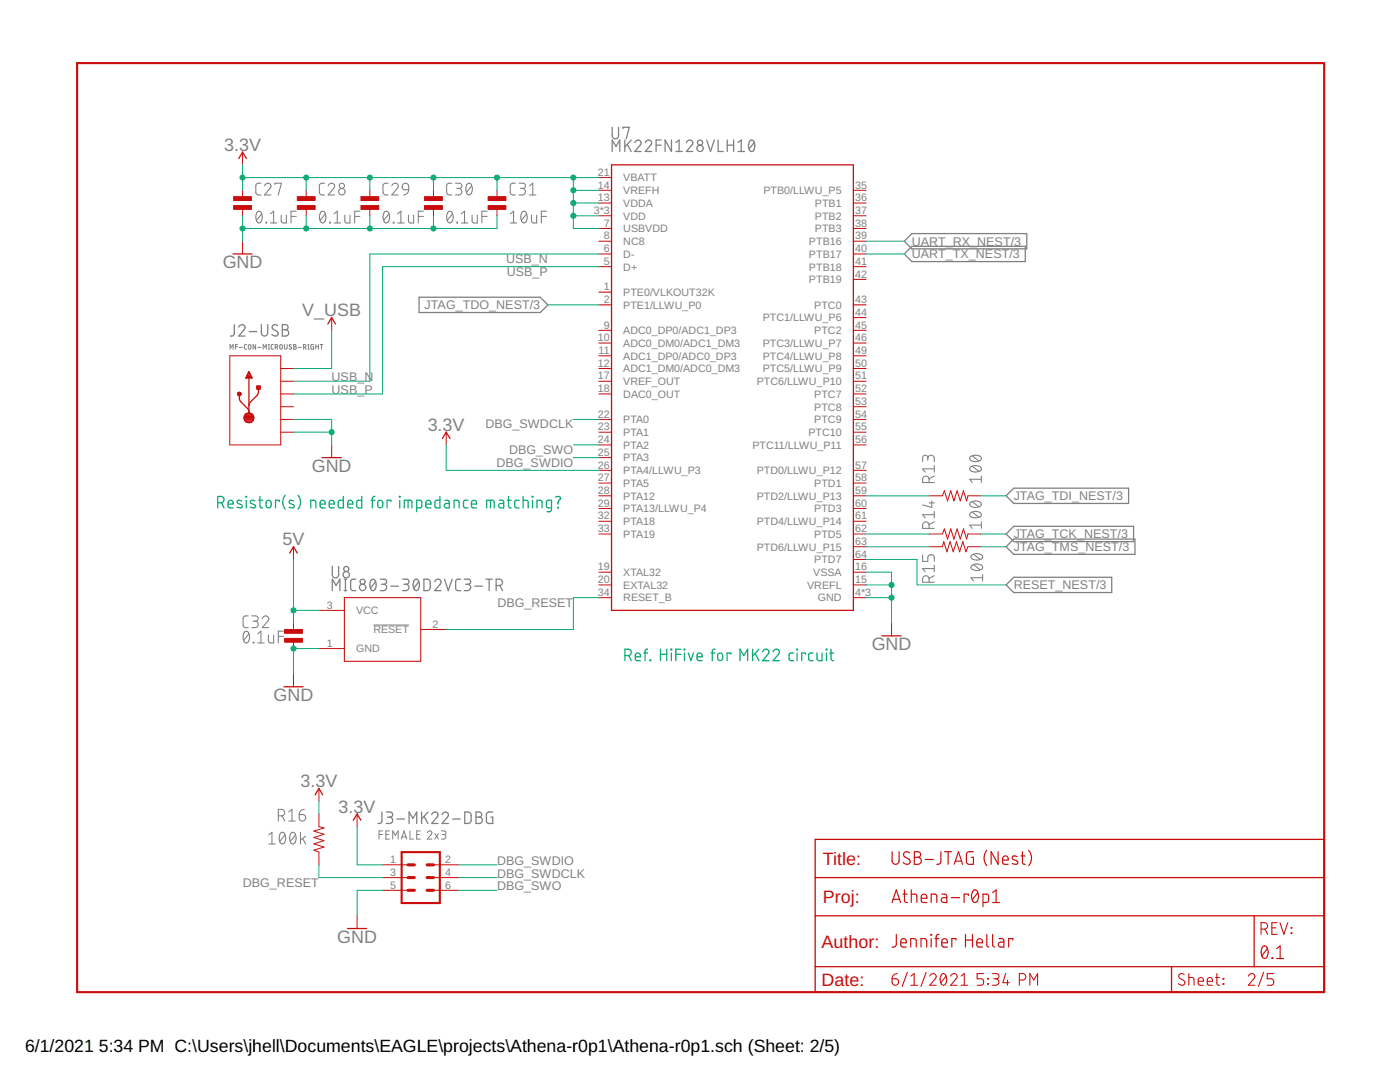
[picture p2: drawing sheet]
<svg xmlns="http://www.w3.org/2000/svg" width="279mm" height="216mm" viewBox="0 0 279 216" stroke-linecap="round" stroke-linejoin="round" font-family="sans-serif">
<g fill="none" stroke="#808080" stroke-width=".25">
<path d="M122.2 25.4v1.7a.63 .63 0 0 0 .6 .6 .63 .63 0 0 0 .6-.6v-1.7M122.2 30.2v-2.3l.7 1.3 .8-1.3v2.3M124.3 25.7v-.3h1.3l-.6 2.3M124.7 27.9v2.3M125.2 28.8l.8 1.4M126 27.9l-1.3 1.4M126.7 28.4a.63 .63 0 0 1 .9-.4 .63 .63 0 0 1 .2 1l-1.1 1.2h1.3M128.8 28.4a.63 .63 0 0 1 .9-.4 .63 .63 0 0 1 .2 1l-1.1 1.2h1.2M130.9 29h1.1M132 27.9h-1.1v2.3M134 27.9v2.3l-1.3-2.3v2.3M134.9 30.2h1.3"/>
<path d="M134.9 28.4l.6-.5v2.3M137 28.4a.63 .63 0 0 1 .9-.4 .63 .63 0 0 1 .2 1l-1.1 1.2h1.3M141 27.9l.8 2.3 .8-2.3M143.3 27.9v2.3h1M145.1 29h1.3M145.1 27.9v2.3M146.4 27.9v2.3M147.3 30.2h1.3M147.3 28.4l.6-.5v2.3M149.7 28.1a.52 .52 0 0 1 .6-.1 .52 .52 0 0 1 .3 .5 1.28 1.28 0 0 1-.6 1.7 1.35 1.35 0 0 1-.4-1.9zM150.5 28.4l-1 1.3M83.6 59.3h24.2l1.5 1.5-1.5 1.6h-24.2z"/>
<path d="M180.5 50.7l1.5-1.6h22.6v3.1h-22.6zM180.5 48.1l1.5-1.5h22.9v3.1h-22.9zM46.8 64.8l-.1 1.9-.2 .3-.5 .1M47.6 65.3a.63 .63 0 0 1 .9-.5 .63 .63 0 0 1 .2 1l-1.1 1.3h1.3M49.7 66.2h1.6M52.2 64.8v1.6a.63 .63 0 0 0 .6 .7 .63 .63 0 0 0 .6-.7v-1.6M55.4 65a.57 .57 0 0 0-.9-.1 .57 .57 0 0 0 .1 .8l.7 .4a.57 .57 0 0 1 0 .9 .57 .57 0 0 1-.8-.1l-.2-.2M56.3 64.8h.7a.51 .51 0 0 1 .5 .5 .51 .51 0 0 1-.5 .5 .63 .63 0 0 1 .6 .6 .63 .63 0 0 1-.6 .7h-.7zM56.3 65.8h.7M200.8 98.9l1.5-1.5h22.9v3.1h-22.9zM66.3 113v1.7a.63 .63 0 0 0 .7 .6 .63 .63 0 0 0 .6-.6v-1.7M66.3 117.9v-2.3l.8 1.2 .7-1.2v2.3"/>
<path d="M68.7 117.9h.5M68.7 115.6h.5M68.9 115.6v2.3M71 115.6l-.8 .1-.2 .4 .1 1.5 .2 .2 .7 .1M74.1 115.7l.2-.1a.94 .94 0 0 1 .8 1.4l-.1 .3a.55 .55 0 0 1-.6 .6 .55 .55 0 0 1-.5-.6l-.1-.9zM75 116.1l-1.1 1.2M75.9 115.6h.8a.51 .51 0 0 1 .5 .5 .51 .51 0 0 1-.5 .5h-.5M76.5 116.6a.63 .63 0 0 1 .7 .6 .63 .63 0 0 1-.7 .7h-.6M78 117h1.5M80.3 115.6h.8a.51 .51 0 0 1 .5 .5 .51 .51 0 0 1-.5 .5h-.5M81 116.6a.63 .63 0 0 1 .6 .6 .63 .63 0 0 1-.6 .7h-.7M82.7 115.7l.2-.1a.94 .94 0 0 1 .8 1.4l-.1 .3a.55 .55 0 0 1-.5 .6 .55 .55 0 0 1-.6-.6v-.9z"/>
<path d="M83.6 116.1l-1 1.2M84.6 115.6h.8l.4 .4 .1 1.2-.2 .4-.3 .2-.8 .1zM86.8 116.1a.63 .63 0 0 1 .8-.5 .63 .63 0 0 1 .2 1l-1 1.3h1.2M88.7 115.6l.8 2.3 .7-2.3M91.9 115.6h-.6l-.4 .5 .1 1.5 .3 .2 .6 .1M92.7 115.6h.7a.51 .51 0 0 1 .5 .5 .51 .51 0 0 1-.5 .5h-.5M93.3 116.6a.63 .63 0 0 1 .6 .6 .63 .63 0 0 1-.6 .7h-.6M94.8 117h1.5M97 115.6h1.3M97.6 115.6v2.3M99 116.8h.7a.63 .63 0 0 0 .6-.6 .63 .63 0 0 0-.6-.6h-.7v2.3M99.8 116.8l.5 1.1"/>
<path d="M200.8 106.6l1.5-1.6h23.9v3.1h-23.9zM200.8 109.1l1.5-1.5h24.2v3h-24.2zM200.8 116.7l1.5-1.5h19.6v3h-19.6zM76.2 162v2l-.2 .2-.5 .1M77.1 162h.8a.51 .51 0 0 1 .5 .5 .51 .51 0 0 1-.5 .5h-.6M77.7 163a.63 .63 0 0 1 .7 .7 .63 .63 0 0 1-.7 .6h-.6M79.2 163.4h1.5M81.6 164.3v-2.3l.8 1.3 .8-1.3v2.3M84.1 162v2.3M84.6 162.9l.8 1.4M85.4 162l-1.3 1.4M86.1 162.5a.63 .63 0 0 1 .9-.5 .63 .63 0 0 1 .2 1l-1.1 1.3h1.3"/>
<path d="M88.2 162.5a.63 .63 0 0 1 .9-.5 .63 .63 0 0 1 .2 1l-1.1 1.3h1.3M90.3 163.4h1.6M92.8 162l.8 .1 .4 .4v1.4l-.4 .4h-.8zM95 162h.6a.51 .51 0 0 1 .5 .5 .51 .51 0 0 1-.5 .5 .63 .63 0 0 1 .7 .7 .63 .63 0 0 1-.7 .6h-.6zM95 163h.6M98.3 162l-.9 .1-.2 .1-.1 1.6 .2 .4 1 .1v-1.3h-.3"/>
<circle cx="139.7" cy="29.6" r=".64"/>
<circle cx="139.7" cy="28.5" r=".5"/>
<circle cx="69.1" cy="114.7" r=".64"/>
<circle cx="69.1" cy="113.5" r=".51"/>
<circle cx="72.4" cy="117.2" r=".64"/>
<circle cx="72.4" cy="116.1" r=".5"/>
</g>
<g fill="none" stroke="#808080" stroke-width=".21">
<path d="M52.1 36.6h-.5a.51 .51 0 0 0-.5 .5v1.6l.5 .2h.5M52.8 37.1a.64 .64 0 0 1 .9-.5 .64 .64 0 0 1 .2 1l-1.1 1.3h1.3M54.9 36.8v-.2h1.3l-.7 2.3M64.8 36.6h-.5a.54 .54 0 0 0-.6 .5l.1 1.6 .5 .2h.5M65.5 37.1a.64 .64 0 0 1 .9-.5 .64 .64 0 0 1 .2 1l-1.1 1.3h1.3M77.5 36.6h-.5a.54 .54 0 0 0-.6 .5l.1 1.6 .3 .2h.7M78.2 37.1a.64 .64 0 0 1 .9-.5 .64 .64 0 0 1 .2 1l-1.1 1.3h1.3M80.5 36.7l.6-.1 .4 .4 .1 .9h-.8a.65 .65 0 0 1-.5-.5 .65 .65 0 0 1 .2-.7zM81.6 37.9l-.3 .7-.8 .3M90.2 36.6h-.5a.54 .54 0 0 0-.6 .5l.1 1.6 .3 .2h.7M90.9 36.6h.8a.52 .52 0 0 1 .5 .5 .52 .52 0 0 1-.5 .5h-.6M91.5 37.6a.66 .66 0 0 1 .7 .6 .66 .66 0 0 1-.7 .7h-.6"/>
<path d="M93.2 36.7a.53 .53 0 0 1 .7-.1 .53 .53 0 0 1 .3 .5 1.38 1.38 0 0 1-.6 1.8 1.43 1.43 0 0 1-.4-2.2zM94.1 37.1l-1 1.3M102.9 36.6h-.5a.51 .51 0 0 0-.6 .5l.1 1.4 .3 .4h.7M103.6 36.6h.8a.52 .52 0 0 1 .5 .5 .52 .52 0 0 1-.5 .5h-.6M104.2 37.6a.66 .66 0 0 1 .7 .6 .66 .66 0 0 1-.7 .7h-.6M105.7 38.9h1.3M105.7 37.1l.6-.5v2.3M51.3 42.3a.55 .55 0 0 1 .6-.1 .55 .55 0 0 1 .4 .5 1.36 1.36 0 0 1-.6 1.8 1.47 1.47 0 0 1-.4-2.2zM52.2 42.7l-1 1.3M53.1 44.3l.1 .2zM54 44.5h1.3M54 42.7l.6-.6v2.4"/>
<path d="M56.1 42.9v1.2l.1 .3 .3 .1h.6v-1.6M58.1 43.2h1M59.1 42.1h-1v2.4M64 42.3a.55 .55 0 0 1 .6-.1 .55 .55 0 0 1 .4 .5 1.36 1.36 0 0 1-.6 1.8 1.47 1.47 0 0 1-.4-2.2zM64.9 42.7l-1 1.3M65.8 44.3l.1 .2zM66.7 44.5h1.3M66.7 42.7l.6-.6v2.4M68.8 42.9v1.3l.4 .3h.6v-1.6M70.8 43.2h1M71.8 42.1h-1v2.4M76.7 42.3a.55 .55 0 0 1 .6-.1 .55 .55 0 0 1 .4 .5 1.36 1.36 0 0 1-.6 1.8 1.47 1.47 0 0 1-.4-2.2z"/>
<path d="M77.6 42.7l-1 1.3M78.5 44.3l.1 .2zM79.4 44.5h1.3M79.4 42.7l.6-.6v2.4M81.5 42.9v1.3l.4 .3h.6v-1.6M83.5 43.2h1M84.5 42.1h-1v2.4M89.4 42.3a.55 .55 0 0 1 .6-.1 .55 .55 0 0 1 .4 .5 1.36 1.36 0 0 1-.6 1.8 1.43 1.43 0 0 1-.4-2.2zM90.3 42.7l-1 1.3M91.2 44.3l.1 .2zM92.1 44.5h1.3M92.1 42.7l.6-.6v2.4"/>
<path d="M94.2 42.9v1.3l.4 .3h.6v-1.6M96.2 43.2h1M97.2 42.1h-1v2.4M101.8 44.5h1.3M101.8 42.7l.7-.6v2.4M104.2 42.3a.55 .55 0 0 1 .6-.1 .55 .55 0 0 1 .3 .5 1.38 1.38 0 0 1-.5 1.8 1.45 1.45 0 0 1-.4-2.2zM105.1 42.7l-1 1.3M106.1 42.9v1.2l.1 .3 .3 .1h.6v-1.6M108 43.2h1.1M109.1 42.1h-1.1v2.4M185.2 91.5a.65 .65 0 0 1 .6-.7 .65 .65 0 0 1 .7 .7v.6M185.2 91.9v-.6a.52 .52 0 0 0-.6-.5 .52 .52 0 0 0-.5 .5v.8"/>
<path d="M185.4 96.3v-.7a.65 .65 0 0 0-.6-.6 .65 .65 0 0 0-.7 .6v.7h2.4M185.9 100v1.3l-1.8-.5M186.5 95l-1.1 .5M186.5 93.6h-2.4l.5 .6M186.5 92.9v1.3M193.6 93.3a1.62 1.62 0 0 1 2.2 .1l.1 .2a1.44 1.44 0 0 1-2.2 .3l-.2-.2zM193.6 91.2a1.68 1.68 0 0 1 2.2 .1 .84 .84 0 0 1-1.1 .8 .84 .84 0 0 1-1.2-.8zM194 93l1.3 1.1M194 91l1.3 1M195.9 95.6h-2.4l.5 .7M195.9 95v1.3M184.1 110.7v1.3h1.1v-.8a.66 .66 0 0 1 .6-.5 .66 .66 0 0 1 .7 .5v.8"/>
<path d="M185.4 105.4v-.6a.65 .65 0 0 0-.6-.7 .65 .65 0 0 0-.7 .7v.6h2.4M185.4 116.2v-.7a.65 .65 0 0 0-.6-.6 .65 .65 0 0 0-.7 .6v.7h2.4M185.4 100.4h1.1M186.5 102v1.4M186.5 112.8v1.3M186.5 104.1l-1.1 .5M186.5 102.7h-2.4l.5 .7M186.5 114.9l-1.1 .5M186.5 113.5h-2.4l.5 .6M193.6 102.4a1.62 1.62 0 0 1 2.2 .2l.1 .1a1.44 1.44 0 0 1-2.2 .4l-.2-.3zM193.6 100.3a1.62 1.62 0 0 1 2.2 .2 .84 .84 0 0 1-1.1 .8 .84 .84 0 0 1-1.2-.8zM193.9 112.9a1.62 1.62 0 0 1 2.2 .2v.1a1.44 1.44 0 0 1-2.1 .4l-.2-.3z"/>
<path d="M193.9 110.8a1.68 1.68 0 0 1 2.2 .2 .84 .84 0 0 1-1.2 .8 .84 .84 0 0 1-1.1-.8zM194 102.2l1.3 1M194 100.1l1.3 1M194.3 112.7l1.3 1M194.3 110.6l1.3 1M195.9 104.1v1.3M195.9 104.8h-2.4l.5 .6M196.1 115.3h-2.3l.5 .6M196.1 114.6v1.3M48.8 126.2a.55 .55 0 0 1 .6-.2 .55 .55 0 0 1 .3 .6 1.32 1.32 0 0 1-.6 1.7 1.44 1.44 0 0 1-.3-2.1zM49.6 122.9h-.8l-.3 .5 .1 1.6 .3 .2h.7M49.7 126.5l-1.1 1.3"/>
<path d="M50.2 122.9h.8a.53 .53 0 0 1 .5 .5 .53 .53 0 0 1-.5 .6h-.5M50.5 128.2l.2 .1zM50.9 124a.65 .65 0 0 1 .6 .6 .65 .65 0 0 1-.6 .6h-.7M51.4 128.3h1.3M51.4 126.5l.7-.6v2.4M52.3 123.4a.64 .64 0 0 1 1-.5 .64 .64 0 0 1 .1 1.1l-1.1 1.2h1.3M53.6 126.7v1.2l.1 .3 .3 .1h.6v-1.6M55.5 127h1.1M56.6 125.9h-1.1v2.4M53.6 166.6l.7-.5v2.3M53.6 168.4h1.3M55.5 162.8h.7a.65 .65 0 0 0 .6-.7 .65 .65 0 0 0-.6-.6h-.7v2.3"/>
<path d="M56.1 166.2a.65 .65 0 0 1 .7 .1 .65 .65 0 0 1 .2 .7 .98 .98 0 0 1-.8 1.4 1.59 1.59 0 0 1-.1-2.2zM56.3 162.8l.5 1M56.9 166.6l-1.1 1.3M57.6 162l.7-.5v2.3M57.6 163.8h1.3M58.2 166.2a.66 .66 0 0 1 .7 .1 .66 .66 0 0 1 .2 .7 .98 .98 0 0 1-.8 1.4 1.61 1.61 0 0 1-.1-2.2zM59 166.6l-1.1 1.3M59.7 162.5h.8a.65 .65 0 0 1 .5 .7 .65 .65 0 0 1-.7 .6 .65 .65 0 0 1-.6-.6zM60 166.1v2.3M60.4 167.3l.6 1.1M60.7 161.5l-.7 .3-.3 .7M61 166.9l-1 .7"/>
<circle cx="68.2" cy="37.1" r=".52"/>
<circle cx="68.2" cy="38.3" r=".65"/>
</g>
<g fill="none" stroke="#808080" stroke-width=".2">
<path d="M45.9 69.7v-1l.3 .6 .3-.6v1M47 69.2h.4M47.4 68.7h-.4v1M47.8 69.3h.6M49.2 68.7l-.3 .1-.1 .2v.6l.4 .1M49.6 68.9l.2-.2 .2 .2v.7l-.4-.1zM51 68.7v1l-.5-1v1M51.5 69.3h.6M52.5 69.7v-1l.3 .6 .3-.6v1M53.6 68.7h.2M53.6 69.7h.2M53.7 68.7v1"/>
<path d="M54.5 68.7l-.3 .1-.1 .2v.6l.4 .1M54.9 69.3l.5-.1v-.3l-.5-.2v1M55.2 69.3l.2 .4M55.9 68.8l.3-.1 .1 .2v.6l-.1 .2-.3-.2zM56.8 68.7v.8l.2 .2 .3-.2v-.8M58.2 68.8h-.4l-.1 .2 .5 .4v.2l-.2 .1-.3-.1M58.6 68.7l.5 .2-.2 .3 .2 .2-.1 .3h-.4zM58.6 69.2h.3M59.5 69.3h.6M60.6 69.3l.4-.1-.1-.4-.3-.1v1M60.9 69.3l.2 .4M61.4 68.7h.3"/>
<path d="M61.4 69.7h.3M61.6 68.7v1M62.6 68.7l-.5 .2v.8h.5v-.5h-.2M63 69.2h.5M63 68.7v1M63.5 68.7v1M63.9 68.7h.5M64.2 68.7v1M74.5 124.7h7.1M75.6 166.5h.8M76.4 165.8h-.8v1.6M77 166.5h.6"/>
<path d="M77.7 165.8h-.7v1.6h.7M78.4 167.4v-1.6l.5 .9 .6-.9v1.6M80.1 167.4l.5-1.6 .6 1.6M80.2 167h.8M81.8 165.8v1.6h.7M83.2 166.5h.5M83.9 165.8h-.7v1.6h.7M85.3 166.2a.45 .45 0 0 1 .6-.4 .45 .45 0 0 1 .2 .7l-.8 .9h.9M86.8 166.3l.7 1.1M87.5 166.3l-.7 1.1M88.1 165.8h.5a.36 .36 0 0 1 .4 .4 .36 .36 0 0 1-.4 .3h-.3M88.6 166.5a.46 .46 0 0 1 .4 .5 .46 .46 0 0 1-.4 .4h-.5"/>
</g>
<path d="M15.4 12.6h248.9v185.4h-248.9zM80.2 170h7.6v10.2h-7.6z" fill="none" stroke="#c90d0c" stroke-width=".42"/>
<g fill="none" stroke="#c90d0c" stroke-width=".25">
<path d="M47.6 31.6l.8-1.2 .8 1.2M122 32.9h48.3v88.9h-48.3zM46.5 50.7h3.8M47.5 78.7h.6M47.5 78.8h.1M47.5 78.8l.2 .1h.3M47.5 78.4h.5M47.6 78.9h.4M47.8 78.6a1.56 1.56 0 0 0 .3 1.6l1.3 1.3 .3 .7M48 78.4a.33 .33 0 0 0-.4 0 .33 .33 0 0 0-.1 .4M48 78.4l.1 .2M48 78.8v.1"/>
<path d="M48 78.8h.1M48.1 78.6l-.1 .2M49.1 75.3h1.1M49.2 75.1h.9M49.3 74.9h.7M49.4 74.7h.5M49.6 74.4h.2M49.7 74.2h.1M49.7 74.2l.6 1.2h-1.3zM49.7 75.4v7M51.3 77h.6v.7h-.6zM51.3 77.5h.6"/>
<path d="M51.3 77.3h.6M51.3 77.1h.6M51.6 77.3a1.72 1.72 0 0 1-.3 1.6l-1.5 1.5-.1 .5M65.4 64.6l.8-1.2 .8 1.2M48.7 83.3l.1 .5M48.7 83.5h1.9M48.7 83.3h1.9M48.7 83.1v.2M48.7 83.1a.96 .96 0 0 1 1-.7 .96 .96 0 0 1 .9 .7M48.7 83.1h1.9M48.8 83.8a.99 .99 0 0 0 .9 .5 .99 .99 0 0 0 .9-.5M48.8 83.8h1.8"/>
<path d="M48.9 82.9h1.6M48.9 84h1.5M49 82.7h1.3M49.2 84.2h1M50.6 83.1v.2M50.6 83.3v.5M64.3 91.3h3.8M88.3 87.5l.7-1.3 .8 1.3M57.8 110.4l.8-1.3 .7 1.3M56.7 137h3.8M176 126.9h3.8M62.9 158.6l.7-1.3 .8 1.3"/>
<path d="M70.5 163.7l.8-1.3 .7 1.3M162.7 167.5h101.6v30.5h-101.6zM162.7 175.1h101.6M69.4 185.3h3.8M162.7 182.7h101.6M162.7 192.9h101.6M233.8 192.9v5.1M250.3 182.7v10.2"/>
</g>
<g fill="none" stroke="#c90d0c" stroke-width=".21">
<path d="M68.7 119.3h15.3v12.7h-15.3zM178 195.3h.8a.65 .65 0 0 1 .5 .7 .65 .65 0 0 1-.6 .6 .65 .65 0 0 1-.7-.6zM179.1 194.3l-.8 .3-.3 .7M181.1 194l-1.1 2.8M181.8 196.6h1.3M181.8 194.8l.6-.5v2.3M184.8 194l-1 2.8M185.5 194.8a.64 .64 0 0 1 1-.5 .64 .64 0 0 1 .1 1l-1.1 1.3h1.3M187.9 194.5a.55 .55 0 0 1 .6-.2 .55 .55 0 0 1 .3 .6 1.32 1.32 0 0 1-.5 1.7 1.44 1.44 0 0 1-.4-2.1zM188.8 194.8l-1 1.3M189.7 194.8a.64 .64 0 0 1 .9-.5 .64 .64 0 0 1 .2 1l-1.1 1.3h1.3M191.8 196.6h1.3"/>
<path d="M191.8 194.8l.6-.5v2.3M196.3 194.3h-1.3v1h.8a.66 .66 0 0 1 .5 .7 .66 .66 0 0 1-.5 .6h-.8M197.1 196.3l.2 .1zM197.1 195.2l.2 .2zM198.1 194.3h.7a.52 .52 0 0 1 .6 .5 .52 .52 0 0 1-.6 .5h-.5M198.7 195.3a.65 .65 0 0 1 .7 .7 .65 .65 0 0 1-.7 .6h-.6M200.7 194.3l-.5 1.8h1.3M201.1 195.6v1M203.4 195.6h.7a.65 .65 0 0 0 .6-.7 .65 .65 0 0 0-.6-.6h-.7v2.3M205.5 196.6v-2.3l.8 1.3 .8-1.3v2.3M236.3 194.5a.58 .58 0 0 0-.8-.1 .58 .58 0 0 0 0 .8l.7 .4a.58 .58 0 0 1 .1 .9 .58 .58 0 0 1-.9-.1l-.2-.1M237.3 195.1l.9 .1 .1 .2v1.2"/>
<path d="M237.3 194.3v2.3M239.1 195.8h1.1a.54 .54 0 0 0-.4-.7 .54 .54 0 0 0-.7 .5l.1 .9 1 .1M240.9 195.8h1.1a.54 .54 0 0 0-.4-.7 .54 .54 0 0 0-.7 .5l.1 .9 1 .1M242.6 195.1h.8M242.8 194.3v1.9l.3 .4h.3M244.1 195.2l.1 .2zM244.1 196.3l.1 .1zM249.1 194.8a.64 .64 0 0 1 .9-.5 .64 .64 0 0 1 .2 1l-1.1 1.3h1.3M251.7 185.4h.6a.65 .65 0 0 0 .7-.6 .65 .65 0 0 0-.7-.7h-.6v2.3M252.2 194l-1.1 2.8M252.5 185.4l.5 1M253.8 185.1h.8"/>
<path d="M254.2 194.3h-1.3v1h.8a.66 .66 0 0 1 .5 .7 .66 .66 0 0 1-.5 .6h-.8M254.9 184.1h-1.1v2.3h1.1M255.4 184.1l.8 2.3 .8-2.3M257.7 185.1l.1 .1zM257.7 186.1l.1 .1z"/>
</g>
<g fill="none" stroke="#c90d0c" stroke-width=".23">
<path d="M178 169.9v1.9a.7 .7 0 0 0 .7 .7 .7 .7 0 0 0 .7-.7v-1.9M178.2 179.5h1.3M180.2 178.4h.9M180.5 177.6v2.2l.6 .3M181.5 170.2a.63 .63 0 0 0-.9-.1 .63 .63 0 0 0 0 .9l.8 .4a.61 .61 0 0 1 .1 .9 .61 .61 0 0 1-.9 .1l-.3-.3M181.9 178.4l1 .1 .1 .3v1.3M181.9 177.6v2.5M182.5 169.9h.7a.56 .56 0 0 1 .5 .6 .56 .56 0 0 1-.5 .6 .7 .7 0 0 1 .7 .7 .7 .7 0 0 1-.7 .7h-.7zM182.5 171.1h.7M183.9 179.2h1.1a.59 .59 0 0 0-.4-.8 .59 .59 0 0 0-.7 .6l.1 1 1 .1M184.6 171.5h1.7M187.8 169.9l-.1 2.2-.3 .3-.5 .1"/>
<path d="M188 178.4h.7l.3 .4v1.3h-.7a.49 .49 0 0 1-.5-.5 .49 .49 0 0 1 .5-.5h.7M188.5 169.9h1.4M189.2 169.9v2.6M189.8 179.1h1.7M190.4 172.5l.9-2.6 .8 2.6M190.6 171.8h1.3M193.3 178.7v-.3h-.9v1.7M194.2 177.8a.58 .58 0 0 1 .6-.2 .58 .58 0 0 1 .4 .6 1.43 1.43 0 0 1-.6 1.9 1.54 1.54 0 0 1-.4-2.3zM194.3 169.9l-1 .1-.4 .3v1.8l.4 .3 1 .1v-1.4h-.5M195.2 178.1l-1.2 1.4M196.9 169.7a2.41 2.41 0 0 0 0 3M198.1 178.1l.7-.5v2.5"/>
<path d="M199.2 169.9v2.6l-1.4-2.6v2.6M200.1 171.6h1.1a.59 .59 0 0 0-.4-.8 .59 .59 0 0 0-.7 .5l.1 1 1 .2M203 170.9l-.8-.1-.2 .4 .2 .3 .8 .4 .1 .2-.1 .3a.92 .92 0 0 1-1-.1M203.8 170.8h.8M204 169.9l.1 2.3 .5 .3M205.3 169.7a2.35 2.35 0 0 1 0 3M178 180.1l.9-2.5 .8 2.5M178.9 186.5v2.1l-.3 .3-.6 .1M179.8 188.1h1.1a.58 .58 0 0 0-.4-.8 .58 .58 0 0 0-.7 .6l.1 .9 1 .2M181.8 189v-1.7l1 .1 .1 1.6M183.8 189v-1.7l1 .1 .1 .3v1.3M185.8 186.5l.1 .1z"/>
<path d="M185.8 180.1v-1.7l1 .1 .2 .3v1.3M185.8 187.3v1.7M186.6 187.3h.8M187.4 186.5h-.3l-.2 .2-.1 2.3M187.9 188.1h1.2a.59 .59 0 0 0-.4-.8 .59 .59 0 0 0-.8 .6l.2 .9 1 .2M190.8 187.6v-.3h-.9v1.7M192.7 186.5v2.5M192.7 187.6h1.4M194.1 186.5v2.5M194.9 188.1h1.2a.59 .59 0 0 0-.4-.8 .59 .59 0 0 0-.8 .6l.2 .9 1 .2M196.2 180.1h.7l.4-.3v-1l-.3-.4h-.8v2.5M196.9 186.5l.1 2.2 .3 .3"/>
<path d="M198.1 186.5v2.1l.1 .2 .3 .2M198.1 180.1h1.4M199.4 187.3h.7l.2 .3v1.4h-.6a.5 .5 0 0 1-.5-.5 .5 .5 0 0 1 .5-.5h.6M202.1 187.6v-.3h-.8v1.7M252 189a.58 .58 0 0 1 .6-.2 .58 .58 0 0 1 .4 .6 1.47 1.47 0 0 1-.6 1.9 1.54 1.54 0 0 1-.4-2.3zM252.9 189.3l-1.1 1.4M253.9 191.1l.1 .2zM254.8 191.3h1.4M254.8 189.3l.7-.6v2.6"/>
</g>
<g fill="none" stroke="#c90d0c" stroke-width=".2">
<path d="M48.4 30.4v2.5M48.4 38v1.5M61.1 38v1.5M73.8 38v1.5M86.5 38v1.5M99.2 38v1.5M119.5 38h2.5M119.5 35.4h2.5M170.3 38h2.5M48.4 41.5v1.6M48.4 48.1v2.6M61.1 41.5v1.6"/>
<path d="M73.8 41.5v1.6M86.5 41.5v1.6M99.2 41.5v1.6M119.5 53.2h2.5M119.5 50.7h2.5M119.5 48.1h2.5M119.5 40.5h2.5M119.5 43.1h2.5M119.5 45.6h2.5M119.5 58.3h2.5M170.3 53.2h2.5M170.3 50.7h2.5"/>
<path d="M170.3 48.1h2.5M170.3 40.5h2.5M170.3 43.1h2.5M170.3 45.6h2.5M170.3 55.8h2.5M45.9 71h10.1v17.8h-10.1zM56 73.5h2.6M56 78.6h2.6M56 76.1h2.6M66.2 63.4v2.5M119.5 68.5h2.5M119.5 65.9h2.5"/>
<path d="M119.5 73.5h2.5M119.5 71h2.5M119.5 78.6h2.5M119.5 60.8h2.5M119.5 76.1h2.5M170.3 68.5h2.5M170.3 65.9h2.5M170.3 73.5h2.5M170.3 71h2.5M170.3 78.6h2.5M170.3 60.8h2.5M170.3 63.4h2.5"/>
<path d="M170.3 76.1h2.5M56 83.7h2.6M56 86.2h2.6M56 81.2h2.6M66.2 88.8v2.5M89 86.2v2.6M119.5 83.7h2.5M119.5 86.2h2.5M119.5 88.8h2.5M119.5 91.3h2.5M119.5 93.9h2.5M119.5 96.4h2.5"/>
<path d="M119.5 98.9h2.5M170.3 83.7h2.5M170.3 86.2h2.5M170.3 88.8h2.5M170.3 93.9h2.5M170.3 96.4h2.5M170.3 98.9h2.5M170.3 81.2h2.5M185.5 98.9h2.6l.4-1 .6 2 .6-2 .7 2 .6-2 .6 2 .7-2 .6 2 .3-1h2.5M58.6 109.1v2.5M119.5 116.7h2.5M119.5 119.3h2.5"/>
<path d="M119.5 101.5h2.5M119.5 104h2.5M119.5 106.6h2.5M119.5 114.2h2.5M170.3 116.7h2.5M170.3 119.3h2.5M170.3 101.5h2.5M170.3 104h2.5M170.3 106.6h2.5M170.3 109.1h2.5M170.3 111.6h2.5M170.3 114.2h2.5"/>
<path d="M185.5 106.6h2.6l.4-1.1 .6 2.1 .6-2.1 .7 2.1 .6-2.1 .6 2.1 .7-2.1 .6 2.1 .3-1h2.5M185.5 109.1h2.6l.2-1 .7 2 .6-2 .6 2 .7-2 .6 2 .7-2 .6 2 .4-1h2.5M58.6 124.3v1.6M58.6 127.9v1.5M58.6 134.5v2.5M63.6 129.4h5.1M63.6 121.8h5.1M84 125.6h5M177.9 124.3v2.6M63.6 157.3v2.6M63.6 162.4v2.6l1.1 .2-2.1 .6 2.1 .7-2.1 .6 2.1 .6-2.1 .7 2.1 .6-2.1 .7 1 .3v2.6M71.3 162.4v2.6"/>
<path d="M76.3 172.6h5.1M76.3 175.1h5.1M76.3 177.7h5.1M86.5 172.6h5.1M86.5 175.1h5.1M86.5 177.7h5.1M71.3 182.7v2.6"/>
</g>
<g fill="#c90d0c" stroke="#c90d0c" stroke-width=".2">
<path d="M46.6 39.2h3.6v.8h-3.6z"/>
<path d="M46.6 41h3.6v.8h-3.6z"/>
<path d="M59.3 39.2h3.6v.8h-3.6z"/>
<path d="M59.3 41h3.6v.8h-3.6z"/>
<path d="M72 39.2h3.6v.8h-3.6z"/>
<path d="M72 41h3.6v.8h-3.6z"/>
<path d="M84.7 39.2h3.6v.8h-3.6z"/>
<path d="M84.7 41h3.6v.8h-3.6z"/>
<path d="M97.4 39.2h3.6v.8h-3.6z"/>
<path d="M97.4 41h3.6v.8h-3.6z"/>
<path d="M56.8 125.6h3.5v.8h-3.5z"/>
<path d="M56.8 127.4h3.5v.7h-3.5z"/>
</g>
<path d="M81.4 177.7h1.3M81.4 175.1h1.3M81.4 172.6h1.3M85.2 177.7h1.3M85.2 175.1h1.3M85.2 172.6h1.3" fill="none" stroke="#c90d0c" stroke-width=".61"/>
<g fill="none" stroke="#0dab76" stroke-width=".25">
<path d="M48.2 99.9l-.6-.1-.3 .3 .1 .3 .9 .4v.4a.79 .79 0 0 1-1 0M49.1 99.1l.1 .1zM49.1 99.8v1.5M50.9 99.9l-.6-.1-.3 .3v.3l.9 .4v.4a.79 .79 0 0 1-.9 0M51.6 99.8h.8M51.9 99.1v2l.5 .2M53.2 100l.5-.2a.9 .9 0 0 1 .2 1.5h-.5l-.3-.3zM56.9 98.8a2.17 2.17 0 0 0 0 2.8M58.6 99.9l-.6-.1-.3 .3 .1 .3 .9 .4v.4a.79 .79 0 0 1-1 0M59.5 98.8a2.17 2.17 0 0 1 0 2.8M68.5 99.1v2.2l-.9-.1-.1-1.1 .2-.3h.8M72.2 99.1v2.2h-.8l-.2-.3v-.9l.2-.3h.8"/>
<path d="M74.1 99.8h.7M74.8 99.1l-.5 .2v2M75.5 100l.5-.2a.9 .9 0 0 1 .1 1.5h-.5l-.2-.3zM79.7 99.1l.1 .1zM79.8 99.8v1.5M81.4 99.8v1.5M87.8 99.1v2.2l-.9-.1-.1-1.1 .2-.3h.8M88.8 99.8h.6l.2 .3 .1 1.2h-.6a.44 .44 0 0 1-.5-.4 .44 .44 0 0 1 .5-.4h.6M93.4 99.8h-.7l-.2 .4 .1 1 .8 .1M97.9 99.8v1.5M99.6 99.8h.7l.2 .3v1.2h-.6a.44 .44 0 0 1-.4-.4 .44 .44 0 0 1 .4-.4h.6M101.2 99.8h.8"/>
<path d="M101.5 99.1v2l.5 .2M103.6 99.8h-.6l-.3 .4 .1 1 .8 .1M104.4 99.8h.8l.2 .3v1.2M104.4 99.1v2.2M106.2 99.1l.1 .1zM106.3 99.8v1.5M110.8 99.2l.8-.1 .2 .2v.3a.9 .9 0 0 0-.4 1M43.5 100.3h.6a.63 .63 0 0 0 .6-.6 .63 .63 0 0 0-.6-.6h-.6v2.2M44.2 100.3l.5 1M45.5 100.6h1a.53 .53 0 0 0-.3-.8 .53 .53 0 0 0-.7 .5l.1 .9 .9 .1M55.8 100.1v-.3h-.8v1.5M62 101.3v-1.5h.8l.2 .3v1.2"/>
<path d="M63.9 100.6h1a.53 .53 0 0 0-.4-.8 .53 .53 0 0 0-.6 .5l.1 .9 .9 .1M65.7 100.6h1a.53 .53 0 0 0-.3-.8 .53 .53 0 0 0-.7 .5l.1 .9 .9 .1M69.4 100.6h1a.53 .53 0 0 0-.4-.8 .53 .53 0 0 0-.6 .5l.1 .9 .9 .1M78 100.1v-.3h-.7v1.5M80.7 101.3v-1.5l1.4 .1 .1 1.4M83.2 101.3h.6l.4-.2v-1l-.3-.3h-.7v2.3M85 100.6h1a.53 .53 0 0 0-.4-.8 .53 .53 0 0 0-.6 .5l.1 .9 .9 .1M90.6 101.3v-1.5l.9 .1 .1 1.4M94.1 100.6h1a.53 .53 0 0 0-.4-.8 .53 .53 0 0 0-.6 .5l.1 .9 .9 .1M97.1 101.3v-1.5l1.4 .1 .1 .3v1.1M107.2 101.3v-1.5h.7l.3 .3v1.2M110.1 101.3h-.7l-.3-.2v-1l.2-.3h.8v1.9l-.3 .4h-.6"/>
<path d="M111.3 101.2l.1 .1zM124.7 130.8h.6a.63 .63 0 0 0 .7-.6 .63 .63 0 0 0-.7-.7h-.6v2.3M125.5 130.8l.5 1M126.8 131.1h1a.53 .53 0 0 0-.3-.8 .53 .53 0 0 0-.7 .5l.1 .9 .9 .1M128.5 130.3h.7M129.2 129.5l-.4 .3-.1 2M129.7 131.7l.2 .1zM131.8 129.5v2.3M131.8 130.6h1.3M133.1 129.5v2.3M133.9 129.5l.1 .2zM134 130.3v1.5"/>
<path d="M134.9 130.6h1M135.9 129.5h-1v2.3M136.5 129.5l.2 .2zM136.6 130.3v1.5M137.4 130.3l.5 1.5 .5-1.5M139.1 131.1h1a.53 .53 0 0 0-.3-.8 .53 .53 0 0 0-.7 .5l.1 .9 .9 .1M141.9 130.3h.8M142.7 129.5l-.5 .3v2M143.3 130.5l.5-.2a.88 .88 0 0 1 .2 1.4l-.4 .1-.4-.3zM145.9 130.6v-.3h-.8v1.5M147.7 131.8v-2.3l.7 1.3 .8-1.3v2.3M150.2 129.5v2.3"/>
<path d="M150.7 130.4l.8 1.4M151.5 129.5l-1.3 1.4M152.2 130a.63 .63 0 0 1 .9-.4 .63 .63 0 0 1 .2 1l-1.1 1.2h1.3M154.3 130a.63 .63 0 0 1 .9-.4 .63 .63 0 0 1 .2 1l-1.1 1.2h1.3M158.4 130.3h-.7l-.2 .4 .1 1 .8 .1M159 129.5l.2 .2zM159.1 130.3v1.5M160.8 130.6v-.3h-.8v1.5M162.3 130.3h-.7l-.2 .4 .1 1 .8 .1M163 130.3l.1 1.3 .3 .2h.7v-1.5M164.9 129.5l.1 .2zM165 130.3v1.5"/>
<path d="M165.6 130.3h.7M165.8 129.5v1.9l.3 .4h.2"/>
</g>
<g fill="none" stroke="#0dab76" stroke-width=".2">
<path d="M48.4 32.9v5.1M48.4 35.4h71.1M61.1 35.4v2.6M73.8 35.4v2.6M86.5 35.4v2.6M99.2 35.4v2.6M114.4 35.4v10.2h5.1M114.4 38h5.1M48.4 43.1v5M61.1 43.1v2.5M73.8 43.1v2.5M86.5 43.1v2.5"/>
<path d="M99.2 43.1v2.5h-50.8M114.4 43.1h5.1M114.4 40.5h5.1M119.5 50.7h-45.7v25.4h-15.2M119.5 53.2h-43.2v25.4h-17.7M172.8 50.7h7.7M172.8 48.1h7.7M66.2 65.9v7.6h-7.6M109.3 60.8h10.2M58.6 83.7h7.6v5.1M58.6 86.2h7.6M89 88.8v5.1h30.5"/>
<path d="M114.4 83.7h5.1M114.4 88.8h5.1M114.4 91.3h5.1M172.8 98.9h12.7M195.7 98.9h5.1M58.6 111.6v12.7M119.5 119.3h-5.1v6.3h-25.4M172.8 106.6h12.7M172.8 109.1h12.7M172.8 114.2h5.1v10.1M172.8 116.7h5.1M172.8 111.6h10.2v5.1h17.8"/>
<path d="M172.8 119.3h5.1M195.7 106.6h5.1M195.7 109.1h5.1M58.6 121.8h5M63.6 129.4h-5v5.1M63.6 159.9v2.5M63.6 172.6v2.5h12.7M71.3 165v7.6h5M76.3 177.7h-5v5M91.6 172.6h7.6M91.6 177.7h7.6M91.6 175.1h7.6"/>
</g>
<g fill="#0dab76" stroke="#0dab76" stroke-width=".2">
<circle cx="48.4" cy="35.4" r=".51"/>
<circle cx="61.1" cy="35.4" r=".51"/>
<circle cx="73.8" cy="35.4" r=".51"/>
<circle cx="86.5" cy="35.4" r=".51"/>
<circle cx="99.2" cy="35.4" r=".51"/>
<circle cx="114.4" cy="43.1" r=".51"/>
<circle cx="114.4" cy="40.5" r=".51"/>
<circle cx="114.4" cy="38" r=".51"/>
<circle cx="114.4" cy="35.4" r=".51"/>
<circle cx="48.4" cy="45.6" r=".51"/>
<circle cx="86.5" cy="45.6" r=".51"/>
<circle cx="73.8" cy="45.6" r=".51"/>
<circle cx="61.1" cy="45.6" r=".51"/>
<circle cx="177.9" cy="116.7" r=".51"/>
<circle cx="177.9" cy="119.3" r=".51"/>
<circle cx="66.2" cy="86.2" r=".51"/>
<circle cx="58.6" cy="129.4" r=".51"/>
<circle cx="58.6" cy="121.8" r=".51"/>
</g>
<g font-size="3.6" fill="#808080">
<text x="44.7" y="30.1">3.3V</text>
<text x="44.4" y="53.5">GND</text>
<text x="60.3" y="63.1">V_USB</text>
<text x="85.4" y="86">3.3V</text>
<text x="62.2" y="94.1">GND</text>
<text x="56.4" y="108.8">5V</text>
<text x="174" y="129.7">GND</text>
<text x="54.6" y="139.8">GND</text>
<text x="60" y="157.1">3.3V</text>
<text x="67.6" y="162.2">3.3V</text>
<text x="67.3" y="188.1">GND</text>
</g>
<g font-size="3.6" fill="#c90d0c">
<text x="164.2" y="172.6">Title:</text>
<text x="164.2" y="180.2">Proj:</text>
<text x="164" y="189.1">Author:</text>
<text x="164" y="196.7">Date:</text>
</g>
<g font-size="3.5">
<text x="5" y="209.9">6/1/2021</text>
<text x="19.7" y="209.9">5:34 PM C:\Users\jhell\Documents\EAGLE\projects\Athena-r0p1\Athena-r0p1.sch (Sheet: 2/5)</text>
</g>
<g font-size="2.5" fill="#808080">
<text x="101" y="52.5">USB_N</text>
<text x="182" y="51.6">UART_TX_NEST/3</text>
<text x="182" y="49">UART_RX_NEST/3</text>
<text x="101.1" y="55">USB_P</text>
<text x="84.7" y="61.7">JTAG_TDO_NEST/3</text>
<text x="66.2" y="76.1">USB_N</text>
<text x="66.2" y="78.6">USB_P</text>
<text x="96.9" y="85.5">DBG_SWDCLK</text>
<text x="99.1" y="93.1">DBG_SWDIO</text>
<text x="101.6" y="90.5">DBG_SWO</text>
<text x="202.3" y="99.8">JTAG_TDI_NEST/3</text>
<text x="202.3" y="107.4">JTAG_TCK_NEST/3</text>
<text x="202.3" y="110">JTAG_TMS_NEST/3</text>
<text x="202.3" y="117.6">RESET_NEST/3</text>
<text x="99.3" y="121">DBG_RESET</text>
<text x="99.2" y="172.6">DBG_SWDIO</text>
<text x="48.5" y="176.9">DBG_RESET</text>
<text x="99.2" y="175.1">DBG_SWDCLK</text>
<text x="99.2" y="177.7">DBG_SWO</text>
</g>
<g font-size="2.1" fill="#808080">
<text x="119.3" y="35.1">21</text>
<text x="119.3" y="40.2">13</text>
<text x="119.3" y="37.6">14</text>
<text x="124.4" y="36.2">VBATT</text>
<text x="124.4" y="41.3">VDDA</text>
<text x="124.4" y="38.7">VREFH</text>
<text x="152.3" y="38.7">PTB0/LLWU_P5</text>
<text x="162.6" y="41.3">PTB1</text>
<text x="170.7" y="37.6">35</text>
<text x="170.7" y="40.2">36</text>
<text x="118.5" y="42.7">3*3</text>
<text x="120.5" y="47.8">8</text>
<text x="120.5" y="45.2">7</text>
<text x="124.4" y="46.4">USBVDD</text>
<text x="124.4" y="43.8">VDD</text>
<text x="162.6" y="43.8">PTB2</text>
<text x="162.6" y="46.4">PTB3</text>
<text x="170.7" y="42.7">37</text>
<text x="170.7" y="45.2">38</text>
<text x="170.7" y="47.8">39</text>
<text x="120.5" y="52.9">5</text>
<text x="120.5" y="50.3">6</text>
<text x="124.4" y="54">D+</text>
<text x="124.4" y="51.4">D-</text>
<text x="124.4" y="48.9">NC8</text>
<text x="161.5" y="48.9">PTB16</text>
<text x="161.5" y="51.4">PTB17</text>
<text x="161.5" y="54">PTB18</text>
<text x="170.7" y="50.3">40</text>
<text x="170.7" y="52.9">41</text>
<text x="120.5" y="57.9">1</text>
<text x="124.4" y="59.1">PTE0/VLKOUT32K</text>
<text x="161.5" y="56.5">PTB19</text>
<text x="170.7" y="55.4">42</text>
<text x="120.5" y="65.6">9</text>
<text x="120.5" y="60.5">2</text>
<text x="124.4" y="61.6">PTE1/LLWU_P0</text>
<text x="152.2" y="64.1">PTC1/LLWU_P6</text>
<text x="162.5" y="61.6">PTC0</text>
<text x="170.7" y="60.5">43</text>
<text x="170.7" y="63">44</text>
<text x="170.7" y="65.6">45</text>
<text x="119.3" y="68.1">10</text>
<text x="119.5" y="70.6">11</text>
<text x="124.4" y="69.2">ADC0_DM0/ADC1_DM3</text>
<text x="124.4" y="66.7">ADC0_DP0/ADC1_DP3</text>
<text x="124.4" y="71.8">ADC1_DP0/ADC0_DP3</text>
<text x="152.2" y="69.2">PTC3/LLWU_P7</text>
<text x="152.2" y="71.8">PTC4/LLWU_P8</text>
<text x="162.5" y="66.7">PTC2</text>
<text x="170.7" y="68.1">46</text>
<text x="170.7" y="70.6">49</text>
<text x="119.3" y="73.2">12</text>
<text x="119.3" y="75.7">17</text>
<text x="124.4" y="74.3">ADC1_DM0/ADC0_DM3</text>
<text x="124.4" y="76.8">VREF_OUT</text>
<text x="151" y="76.8">PTC6/LLWU_P10</text>
<text x="152.2" y="74.3">PTC5/LLWU_P9</text>
<text x="170.7" y="73.2">50</text>
<text x="170.7" y="75.7">51</text>
<text x="119.3" y="78.3">18</text>
<text x="119.3" y="83.3">22</text>
<text x="124.4" y="79.4">DAC0_OUT</text>
<text x="162.5" y="79.4">PTC7</text>
<text x="162.5" y="81.9">PTC8</text>
<text x="170.7" y="78.3">52</text>
<text x="170.7" y="80.8">53</text>
<text x="170.7" y="83.3">54</text>
<text x="119.3" y="85.9">23</text>
<text x="119.3" y="88.4">24</text>
<text x="124.4" y="84.5">PTA0</text>
<text x="124.4" y="87">PTA1</text>
<text x="124.4" y="89.5">PTA2</text>
<text x="150.1" y="89.5">PTC11/LLWU_P11</text>
<text x="161.3" y="87">PTC10</text>
<text x="162.5" y="84.5">PTC9</text>
<text x="170.7" y="85.9">55</text>
<text x="170.7" y="88.4">56</text>
<text x="119.3" y="91">25</text>
<text x="119.3" y="93.5">26</text>
<text x="124.4" y="92.1">PTA3</text>
<text x="124.4" y="94.6">PTA4/LLWU_P3</text>
<text x="151" y="94.6">PTD0/LLWU_P12</text>
<text x="170.7" y="93.5">57</text>
<text x="119.3" y="96">27</text>
<text x="119.3" y="98.6">28</text>
<text x="119.3" y="101.1">29</text>
<text x="124.4" y="97.2">PTA5</text>
<text x="124.4" y="99.7">PTA12</text>
<text x="151" y="99.7">PTD2/LLWU_P13</text>
<text x="162.5" y="97.2">PTD1</text>
<text x="170.7" y="96">58</text>
<text x="170.7" y="98.6">59</text>
<text x="170.7" y="101.1">60</text>
<text x="119.3" y="103.7">32</text>
<text x="119.3" y="106.2">33</text>
<text x="124.4" y="102.2">PTA13/LLWU_P4</text>
<text x="124.4" y="104.8">PTA18</text>
<text x="124.4" y="107.3">PTA19</text>
<text x="151" y="104.8">PTD4/LLWU_P14</text>
<text x="162.5" y="102.2">PTD3</text>
<text x="162.5" y="107.3">PTD5</text>
<text x="170.7" y="103.7">61</text>
<text x="170.7" y="106.2">62</text>
<text x="119.3" y="113.8">19</text>
<text x="151" y="109.9">PTD6/LLWU_P15</text>
<text x="162.5" y="112.4">PTD7</text>
<text x="170.7" y="108.7">63</text>
<text x="170.7" y="111.3">64</text>
<text x="170.7" y="113.8">16</text>
<text x="119.3" y="116.4">20</text>
<text x="119.3" y="118.9">34</text>
<text x="124.4" y="117.5">EXTAL32</text>
<text x="124.4" y="114.9">XTAL32</text>
<text x="161.1" y="117.5">VREFL</text>
<text x="162.3" y="114.9">VSSA</text>
<text x="170.7" y="118.9">4*3</text>
<text x="170.7" y="116.4">15</text>
<text x="65.2" y="121.4">3</text>
<text x="71.1" y="122.5">VCC</text>
<text x="86.3" y="125.2">2</text>
<text x="124.4" y="120">RESET_B</text>
<text x="163.2" y="120">GND</text>
<text x="65.2" y="129">1</text>
<text x="71.1" y="130.2">GND</text>
<text x="74.5" y="126.4">RESET</text>
<text x="77.9" y="172.2">1</text>
<text x="88.8" y="172.2">2</text>
<text x="77.9" y="174.8">3</text>
<text x="77.9" y="177.3">5</text>
<text x="88.8" y="177.3">6</text>
<text x="88.8" y="174.8">4</text>
</g>
</svg>
